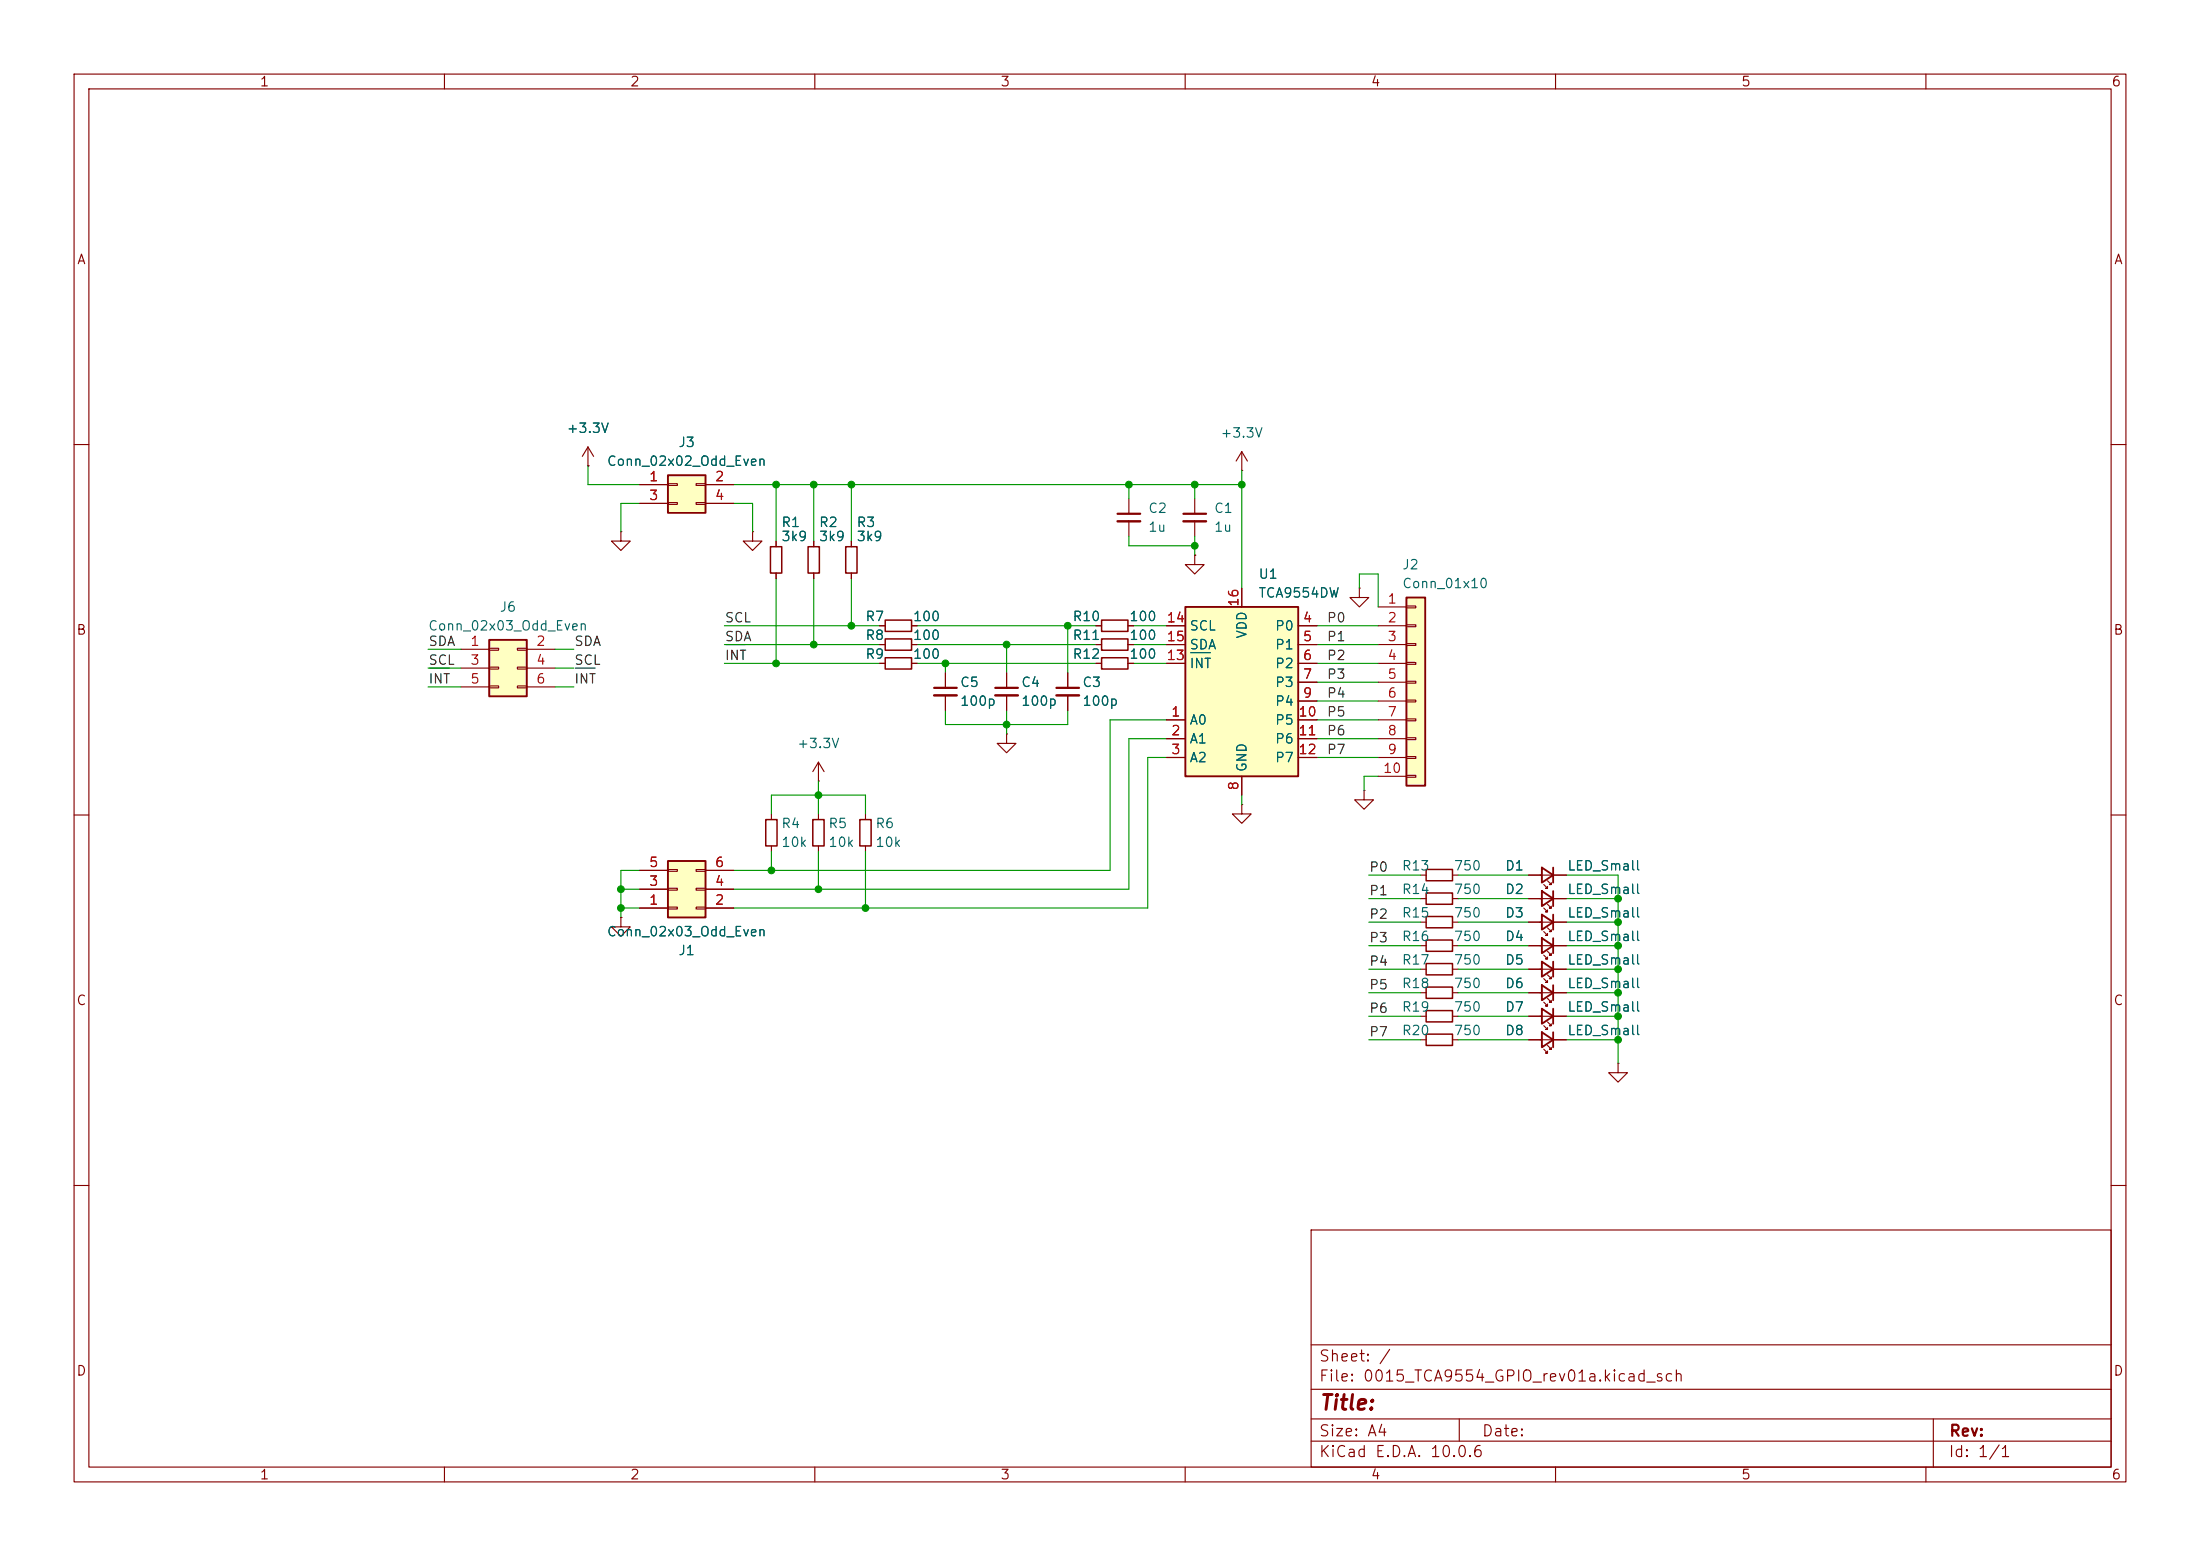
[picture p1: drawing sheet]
<svg xmlns="http://www.w3.org/2000/svg" width="297mm" height="210mm" viewBox="0 0 297 210" stroke-linecap="round" stroke-linejoin="round" font-family="sans-serif">
<g fill="none" stroke="#840000" stroke-width=".15">
<path d="M10 10h277v190h-277zM12 12h273v186h-273zM60 10v2M110 10v2M160 10v2M210 10v2M260 10v2M10 60h2M79.4 62.9h.1M79.4 60.3l-.8 1.3M79.4 60.3l.7 1.3M79.4 60.3v2.6"/>
<path d="M83.8 71.8v1.2h-1.3l1.3 1.3 1.3-1.3h-1.3M83.8 71.8h.1M114.9 73v.8M114.9 77.3v.8M161.3 74.9v1.3h1.3l-1.3 1.3-1.3-1.3h1.3M161.3 74.9h.1M161.3 67.3v2M161.3 70.4v2M167.6 63.5h.1M167.6 61l-.7 1.2M167.6 61l.8 1.2M167.6 61v2.5"/>
<path d="M285 60h2M118.7 84.5h.8M123.1 84.5h.7M135.9 99.1v1.2h1.3l-1.3 1.3-1.3-1.3h1.3M135.9 99.1h.1M135.9 90.8v2M135.9 93.9v2M144.1 90.8v2M144.1 93.9v2M10 110h2M110.5 105.4h.1M110.5 102.9l-.8 1.2"/>
<path d="M110.5 102.9l.8 1.2M110.5 102.9v2.5M116.8 109.9v.7M116.8 114.2v.7M167.6 108.6v1.3h1.3l-1.3 1.2-1.2-1.2h1.2M167.6 108.6h.1M184.1 106.7v1.3h1.3l-1.3 1.2-1.2-1.2h1.2M184.1 106.7h.1M191.8 118.1h.7M196.1 118.1h.7M206.4 118.1h5.1M208.4 119.4l.5 .5h-.2h.2v-.3"/>
<path d="M208.9 118.9l.5 .5h-.2h.2v-.3M285 110h2M191.8 134h.7M191.8 127.6h.7M191.8 121.3h.7M191.8 130.8h.7M191.8 137.2h.7M191.8 124.5h.7M196.1 134h.7M196.1 127.6h.7M196.1 121.3h.7M196.1 130.8h.7"/>
<path d="M196.1 137.2h.7M196.1 124.5h.7M206.4 134h5.1M206.4 127.6h5.1M206.4 121.3h5.1M206.4 130.8h5.1M206.4 137.2h5.1M206.4 124.5h5.1M208.4 135.3l.5 .5h-.2h.2v-.3M208.4 128.9l.5 .5h-.2h.2v-.2M208.4 122.6l.5 .5h-.2h.2v-.3M208.4 125.7l.5 .5h-.2h.2v-.2"/>
<path d="M208.4 132.1l.5 .5h-.2h.2v-.3M208.4 138.4l.5 .5h-.2h.2v-.2M208.9 134.7l.5 .6h-.2h.2v-.3M208.9 128.4l.5 .5h-.2h.2v-.2M208.9 122l.5 .6h-.2h.2v-.3M208.9 125.2l.5 .5h-.2h.2v-.2M208.9 131.6l.5 .5h-.2h.2v-.3M208.9 137.9l.5 .5h-.2h.2v-.2M191.8 140.3h.7M196.1 140.3h.7M206.4 140.3h5.1M208.4 141.6l.5 .5h-.2h.2v-.2"/>
<path d="M208.9 141.1l.5 .5h-.2h.2v-.2M218.4 143.5v1.3h1.3l-1.3 1.3-1.2-1.3h1.2M218.4 143.5h.1M10 160h2M177 166h108v32h-108zM285 160h2M60 198v2M110 198v2M160 198v2M177 194.5h108M177 191.5h108M177 187.5h108"/>
<path d="M177 181.5h108M197 191.5v3M210 198v2M260 198v2M261 191.5v6.5"/>
</g>
<g fill="none" stroke="#840000" stroke-width=".25">
<path d="M208.2 117.1l1.5 1-1.5 1zM209.7 117.1v2M208.2 133l1.5 1-1.5 1zM208.2 126.6l1.5 1-1.5 1.1zM208.2 120.3l1.5 1-1.5 1zM208.2 123.4l1.5 1.1-1.5 1zM208.2 129.8l1.5 1-1.5 1zM208.2 136.1l1.5 1.1-1.5 1zM208.2 139.3l1.5 1-1.5 1.1zM209.7 120.3v2M209.7 123.4v2.1M209.7 126.6v2.1"/>
<path d="M209.7 129.8v2M209.7 133v2M209.7 136.1v2.1M209.7 139.3v2.1"/>
</g>
<path d="M159.8 69.3h3M134.4 92.8h3M142.6 92.8h3.1" fill="none" stroke="#840000" stroke-width=".3"/>
<path d="M159.8 70.4h3M134.4 93.9h3M142.6 93.9h3.1" fill="none" stroke="#840000" stroke-width=".33"/>
<path d="M114.2 73.8h1.5v3.5h-1.5zM119.5 83.7h3.6v1.5h-3.6zM116.1 110.6h1.5v3.6h-1.5zM192.5 117.3h3.6v1.6h-3.6zM192.5 139.6h3.6v1.5h-3.6zM192.5 133.2h3.6v1.5h-3.6zM192.5 130h3.6v1.6h-3.6zM192.5 136.4h3.6v1.5h-3.6zM192.5 120.5h3.6v1.5h-3.6zM192.5 126.9h3.6v1.5h-3.6zM192.5 123.7h3.6v1.5h-3.6z" fill="none" stroke="#840000" stroke-width=".2"/>
<path d="M90.2 116.2h5v7.6h-5z" fill="#ffffc2"/>
<path d="M90.2 116.2h5v7.6h-5z" fill="none" stroke="#840000" stroke-width=".25"/>
<g fill="none" stroke="#840000" stroke-width=".15">
<path d="M118.7 87h.8M123.1 87h.7M86.4 117.5h3.8M90.2 119.9h1.2v.2h-1.2zM90.2 117.3h1.2v.3h-1.2zM94 119.9h1.2v.2h-1.2zM94 117.3h1.2v.3h-1.2zM95.2 117.5h3.9M86.4 122.6h3.8M86.4 120h3.8M90.2 122.4h1.2v.3h-1.2zM94 122.4h1.2v.3h-1.2z"/>
<path d="M95.2 122.6h3.9M95.2 120h3.9"/>
</g>
<path d="M119.5 86.2h3.6v1.6h-3.6z" fill="none" stroke="#840000" stroke-width=".2"/>
<path d="M90.2 64.1h5v5.1h-5z" fill="#ffffc2"/>
<path d="M90.2 64.1h5v5.1h-5z" fill="none" stroke="#840000" stroke-width=".25"/>
<path d="M86.4 65.4h3.8M86.4 67.9h3.8M90.2 65.3h1.2v.2h-1.2zM90.2 67.8h1.2v.3h-1.2zM94 65.3h1.2v.2h-1.2zM94 67.8h1.2v.3h-1.2zM95.2 65.4h3.9M95.2 67.9h3.9M148 84.5h.7M152.3 84.5h.7" fill="none" stroke="#840000" stroke-width=".15"/>
<path d="M148.7 83.7h3.6v1.5h-3.6z" fill="none" stroke="#840000" stroke-width=".2"/>
<path d="M189.9 80.6h2.5v25.4h-2.5z" fill="#ffffc2"/>
<path d="M189.9 80.6h2.5v25.4h-2.5z" fill="none" stroke="#840000" stroke-width=".25"/>
<g fill="none" stroke="#840000" stroke-width=".15">
<path d="M148 87h.7M152.3 87h.7M186.1 81.9h3.8M186.1 84.5h3.8M186.1 87h3.8M186.1 89.5h3.8M186.1 92.1h3.8M186.1 94.6h3.8M186.1 97.2h3.8M186.1 99.7h3.8M189.9 81.8h1.2v.2h-1.2zM189.9 84.3h1.2v.3h-1.2z"/>
<path d="M189.9 86.9h1.2v.2h-1.2zM189.9 89.4h1.2v.3h-1.2zM189.9 91.9h1.2v.3h-1.2zM189.9 94.5h1.2v.2h-1.2zM189.9 97h1.2v.3h-1.2zM189.9 99.6h1.2v.2h-1.2zM186.1 102.2h3.8M186.1 104.8h3.8M189.9 102.1h1.2v.3h-1.2zM189.9 104.6h1.2v.3h-1.2zM83.8 123.8v1.3h1.3l-1.3 1.3-1.3-1.3h1.3M83.8 123.8h.1"/>
</g>
<path d="M148.7 86.2h3.6v1.6h-3.6z" fill="none" stroke="#840000" stroke-width=".2"/>
<path d="M66 86.4h5.1v7.6h-5.1z" fill="#ffffc2"/>
<path d="M66 86.4h5.1v7.6h-5.1z" fill="none" stroke="#840000" stroke-width=".25"/>
<g fill="none" stroke="#840000" stroke-width=".15">
<path d="M101.6 71.8v1.2h1.3l-1.3 1.3-1.3-1.3h1.3M101.6 71.8h.1M104.8 73v.8M104.8 77.3v.8M109.9 73v.8M109.9 77.3v.8M152.4 67.3v2M152.4 70.4v2M62.2 87.6h3.8M62.2 90.2h3.8M62.2 92.7h3.8M66 87.5h1.3v.3h-1.3z"/>
<path d="M66 90h1.3v.3h-1.3zM66 92.6h1.3v.2h-1.3zM69.8 87.5h1.3v.3h-1.3zM69.8 90h1.3v.3h-1.3zM69.8 92.6h1.3v.2h-1.3zM71.1 87.6h3.8M71.1 90.2h3.8M71.1 92.7h3.8M118.7 89.5h.8M123.1 89.5h.7M127.6 90.8v2M127.6 93.9v2"/>
<path d="M148 89.5h.7M152.3 89.5h.7M104.1 109.9v.7M104.1 114.2v.7M110.5 109.9v.7M110.5 114.2v.7"/>
</g>
<path d="M104 73.8h1.5v3.5h-1.5zM109.1 73.8h1.5v3.5h-1.5zM119.5 88.8h3.6v1.5h-3.6zM148.7 88.8h3.6v1.5h-3.6zM103.4 110.6h1.5v3.6h-1.5zM109.7 110.6h1.6v3.6h-1.6z" fill="none" stroke="#840000" stroke-width=".2"/>
<path d="M150.9 69.3h3M126.1 92.8h3.1" fill="none" stroke="#840000" stroke-width=".3"/>
<path d="M150.9 70.4h3M126.1 93.9h3.1" fill="none" stroke="#840000" stroke-width=".33"/>
<path d="M160 81.9h15.3v22.9h-15.3z" fill="#ffffc2"/>
<path d="M160 81.9h15.3v22.9h-15.3z" fill="none" stroke="#840000" stroke-width=".25"/>
<g fill="none" stroke="#840000" stroke-width=".15">
<path d="M79.4 62.9h.1M86.4 65.4h3.8M86.4 67.9h3.8M95.2 65.4h3.9M95.2 67.9h3.9M104.8 73v.8M104.8 77.3v.8M109.9 73v.8M109.9 77.3v.8M114.9 73v.8M114.9 77.3v.8M161.3 74.9h.1"/>
<path d="M167.6 79.4v2.5M183.5 79.4v1.2h1.3l-1.3 1.3-1.3-1.3h1.3M183.5 79.4h.1M118.7 84.5h.8M118.7 87h.8M118.7 89.5h.8M123.1 84.5h.7M123.1 87h.7M123.1 89.5h.7M127.6 90.8v2M127.6 93.9v2M135.9 90.8v2"/>
<path d="M135.9 93.9v2M144.1 90.8v2M144.1 93.9v2M148 84.5h.7M148 87h.7M148 89.5h.7M152.3 84.5h.7M152.3 87h.7M152.3 89.5h.7M157.5 97.2h2.5M157.5 99.7h2.5M157.5 84.5h2.5"/>
<path d="M157.5 87h2.5M157.5 89.5h2.5M175.3 97.2h2.5M175.3 99.7h2.5M175.3 84.5h2.5M175.3 87h2.5M175.3 89.5h2.5M175.3 92.1h2.5M175.3 94.6h2.5M86.4 117.5h3.8M95.2 117.5h3.9M157.5 102.2h2.5"/>
<path d="M167.6 104.8v2.5M175.3 102.2h2.5M206.4 118.1h1.8M209.7 118.1h1.8M83.8 123.8h.1M86.4 122.6h3.8M86.4 120h3.8M95.2 122.6h3.9M95.2 120h3.9M206.4 137.2h1.8M206.4 134h1.8M206.4 130.8h1.8"/>
<path d="M206.4 124.5h1.8M206.4 121.3h1.8M206.4 127.6h1.8M209.7 137.2h1.8M209.7 134h1.8M209.7 130.8h1.8M209.7 124.5h1.8M209.7 121.3h1.8M209.7 127.6h1.8M206.4 140.3h1.8M209.7 140.3h1.8"/>
</g>
<path d="M160.8 88.1h2.6" fill="none" stroke="#006464" stroke-width=".15"/>
<path d="M58 90.2h2.7M77.7 90.2h2.6M98 87h2.7" fill="none" stroke="#0f0f0f" stroke-width=".15"/>
<g fill="none" stroke="#009600" stroke-width=".15">
<path d="M79.4 62.9v2.5h7M86.4 67.9h-2.6v3.9M99.1 65.4h68.5M99.1 67.9h2.5v3.9M104.8 65.4v7.6M104.8 78.1v11.4M109.9 65.4v7.6M109.9 78.1v8.9M114.9 65.4v7.6M114.9 78.1v6.4M152.4 65.4v1.9M152.4 72.4v1.3h8.9"/>
<path d="M161.3 65.4v1.9M161.3 72.4v2.5M167.6 63.5v15.9M183.5 79.4v-1.9h2.6v4.4M57.8 87.6h4.4M57.8 92.7h4.4M57.8 90.2h4.4M74.9 87.6h2.6M74.9 92.7h2.6M74.9 90.2h2.6M97.8 84.5h20.9M97.8 89.5h20.9"/>
<path d="M97.8 87h20.9M123.8 84.5h24.2M123.8 89.5h24.2M123.8 87h24.2M127.6 95.9v1.9h16.5v-1.9M127.6 89.5v1.3M135.9 87v3.8M135.9 95.9v3.2M144.1 84.5v6.3M153 84.5h4.5M153 89.5h4.5M153 87h4.5"/>
<path d="M157.5 97.2h-7.6v20.3h-50.8M157.5 99.7h-5.1v20.3h-53.3M177.8 84.5h8.3M177.8 89.5h8.3M177.8 97.2h8.3M177.8 87h8.3M177.8 94.6h8.3M177.8 99.7h8.3M177.8 92.1h8.3M86.4 117.5h-2.6v6.3M104.1 109.9v-2.6h12.7v2.6M104.1 114.9v2.6"/>
<path d="M110.5 105.4v4.5M110.5 114.9v5.1M116.8 114.9v7.7M157.5 102.2h-2.6v20.4h-55.8M167.6 107.3v1.3M177.8 102.2h8.3M184.8 118.1h7M186.1 104.8h-2v1.9M196.8 118.1h9.6M211.5 118.1h6.9v25.4M83.8 122.6h2.6M83.8 120h2.6"/>
<path d="M184.8 121.3h7M184.8 134h7M184.8 130.8h7M184.8 127.6h7M184.8 137.2h7M184.8 124.5h7M196.8 121.3h9.6M196.8 134h9.6M196.8 130.8h9.6M196.8 127.6h9.6M196.8 137.2h9.6M196.8 124.5h9.6"/>
<path d="M211.5 121.3h6.9M211.5 134h6.9M211.5 130.8h6.9M211.5 127.6h6.9M211.5 137.2h6.9M211.5 124.5h6.9M184.8 140.3h7M196.8 140.3h9.6M211.5 140.3h6.9"/>
</g>
<g fill="#009600" stroke="#009600" stroke-width=".14">
<circle cx="109.9" cy="65.4" r=".46"/>
<circle cx="114.9" cy="65.4" r=".46"/>
<circle cx="104.8" cy="65.4" r=".46"/>
<circle cx="152.4" cy="65.4" r=".46"/>
<circle cx="161.3" cy="65.4" r=".46"/>
<circle cx="167.6" cy="65.4" r=".46"/>
<circle cx="161.3" cy="73.7" r=".46"/>
<circle cx="127.6" cy="89.5" r=".46"/>
<circle cx="109.9" cy="87" r=".46"/>
<circle cx="104.8" cy="89.5" r=".46"/>
<circle cx="114.9" cy="84.5" r=".46"/>
<circle cx="135.9" cy="87" r=".46"/>
<circle cx="135.9" cy="97.8" r=".46"/>
<circle cx="144.1" cy="84.5" r=".46"/>
<circle cx="218.4" cy="130.8" r=".46"/>
<circle cx="218.4" cy="127.6" r=".46"/>
<circle cx="218.4" cy="140.3" r=".46"/>
<circle cx="218.4" cy="121.3" r=".46"/>
<circle cx="218.4" cy="124.5" r=".46"/>
<circle cx="218.4" cy="137.2" r=".46"/>
<circle cx="218.4" cy="134" r=".46"/>
<circle cx="104.1" cy="117.5" r=".46"/>
<circle cx="83.8" cy="122.6" r=".46"/>
<circle cx="116.8" cy="122.6" r=".46"/>
<circle cx="110.5" cy="120" r=".46"/>
<circle cx="110.5" cy="107.3" r=".46"/>
<circle cx="83.8" cy="120" r=".46"/>
</g>
<text font-size="2" fill="#840000" x="178" y="190.8">Title:</text>
<g font-size="1.5" fill="#840000">
<text x="178" y="184.1">Sheet: /</text>
<text x="178" y="186.8">File: 0015_TCA9554_GPIO_rev01a.kicad_sch</text>
<text x="178" y="197">KiCad E.D.A. 10.0.6</text>
<text x="178" y="194.2">Size: A4</text>
<text x="200" y="194.2">Date:</text>
<text x="263" y="197">Id: 1/1</text>
<text x="263" y="194.2">Rev:</text>
</g>
<g font-size="1.3" fill="#840000">
<text x="35" y="12">1</text>
<text x="85" y="12">2</text>
<text x="135" y="12">3</text>
<text x="185" y="12">4</text>
<text x="235" y="12">5</text>
<text x="285" y="12">6</text>
<text x="10.3" y="36">A</text>
<text x="285.3" y="36">A</text>
<text x="10.2" y="86">B</text>
<text x="285.2" y="86">B</text>
<text x="10.2" y="136">C</text>
<text x="285.2" y="136">C</text>
<text x="10.2" y="186">D</text>
<text x="285.2" y="186">D</text>
<text x="35" y="200">1</text>
<text x="85" y="200">2</text>
<text x="135" y="200">3</text>
<text x="185" y="200">4</text>
<text x="235" y="200">5</text>
<text x="285" y="200">6</text>
</g>
<g font-size="1.3" fill="#006464">
<text x="76.4" y="58.7">+3.3V</text>
<text x="164.7" y="59.4">+3.3V</text>
<text x="81.8" y="63.2">Conn_02x02_Odd_Even</text>
<text x="91.5" y="60.7">J3</text>
<text x="105.4" y="71.4">R1</text>
<text x="110.5" y="71.4">R2</text>
<text x="115.6" y="71.4">R3</text>
<text x="154.9" y="69.5">C2</text>
<text x="163.8" y="69.5">C1</text>
<text x="105.4" y="73.4">3k9</text>
<text x="110.5" y="73.4">3k9</text>
<text x="115.6" y="73.4">3k9</text>
<text x="154.9" y="72.1">1u</text>
<text x="163.8" y="72.1">1u</text>
<text x="189.2" y="77.2">J2</text>
<text x="67.4" y="82.9">J6</text>
<text x="169.8" y="78.4">U1</text>
<text x="169.8" y="81">TCA9554DW</text>
<text x="189.2" y="79.7">Conn_01x10</text>
<text x="57.7" y="85.4">Conn_02x03_Odd_Even</text>
<text x="116.7" y="84.1">R7</text>
<text x="116.7" y="86.7">R8</text>
<text x="116.7" y="89.2">R9</text>
<text x="123.2" y="84.1">100</text>
<text x="123.2" y="86.7">100</text>
<text x="123.2" y="89.2">100</text>
<text x="144.7" y="84.1">R10</text>
<text x="144.7" y="86.7">R11</text>
<text x="144.7" y="89.2">R12</text>
<text x="152.4" y="84.1">100</text>
<text x="152.4" y="86.7">100</text>
<text x="152.4" y="89.2">100</text>
<text x="160.5" y="85.4">SCL</text>
<text x="160.5" y="88">SDA</text>
<text x="168.6" y="86.3" transform="rotate(-90 168.6 86.3)">VDD</text>
<text x="172" y="85.4">P0</text>
<text x="172" y="88">P1</text>
<text x="129.5" y="93">C5</text>
<text x="129.5" y="95.6">100p</text>
<text x="137.8" y="93">C4</text>
<text x="137.8" y="95.6">100p</text>
<text x="146" y="93">C3</text>
<text x="146" y="95.6">100p</text>
<text x="160.5" y="90.5">INT</text>
<text x="172" y="90.5">P2</text>
<text x="172" y="93">P3</text>
<text x="172" y="95.6">P4</text>
<text x="107.5" y="101.3">+3.3V</text>
<text x="160.5" y="98.1">A0</text>
<text x="160.5" y="100.7">A1</text>
<text x="172" y="98.1">P5</text>
<text x="172" y="100.7">P6</text>
<text x="160.5" y="103.2">A2</text>
<text x="168.6" y="104.3" transform="rotate(-90 168.6 104.3)">GND</text>
<text x="172" y="103.2">P7</text>
<text x="105.4" y="112.1">R4</text>
<text x="111.7" y="112.1">R5</text>
<text x="118.1" y="112.1">R6</text>
<text x="105.4" y="114.6">10k</text>
<text x="111.7" y="114.6">10k</text>
<text x="118.1" y="114.6">10k</text>
<text x="189.2" y="117.8">R13</text>
<text x="196.2" y="117.8">750</text>
<text x="203.1" y="117.8">D1</text>
<text x="211.5" y="117.8">LED_Small</text>
<text x="189.2" y="121">R14</text>
<text x="189.2" y="124.2">R15</text>
<text x="196.2" y="121">750</text>
<text x="196.2" y="124.2">750</text>
<text x="203.1" y="121">D2</text>
<text x="203.1" y="124.2">D3</text>
<text x="211.5" y="121">LED_Small</text>
<text x="211.5" y="124.2">LED_Small</text>
<text x="81.8" y="126.7">Conn_02x03_Odd_Even</text>
<text x="91.5" y="129.2">J1</text>
<text x="189.2" y="130.5">R17</text>
<text x="189.2" y="127.3">R16</text>
<text x="196.2" y="130.5">750</text>
<text x="196.2" y="127.3">750</text>
<text x="203.1" y="127.3">D4</text>
<text x="203.1" y="130.5">D5</text>
<text x="211.5" y="127.3">LED_Small</text>
<text x="211.5" y="130.5">LED_Small</text>
<text x="189.2" y="133.7">R18</text>
<text x="189.2" y="136.9">R19</text>
<text x="196.2" y="133.7">750</text>
<text x="196.2" y="136.9">750</text>
<text x="203.1" y="133.7">D6</text>
<text x="203.1" y="136.9">D7</text>
<text x="211.5" y="133.7">LED_Small</text>
<text x="211.5" y="136.9">LED_Small</text>
<text x="189.2" y="140">R20</text>
<text x="196.2" y="140">750</text>
<text x="203.1" y="140">D8</text>
<text x="211.5" y="140">LED_Small</text>
</g>
<g font-size="1.3" fill="#a90000">
<text x="87.5" y="65.3">1</text>
<text x="96.4" y="65.3">2</text>
<text x="87.5" y="67.8">3</text>
<text x="96.4" y="67.8">4</text>
<text x="167.5" y="82" transform="rotate(-90 167.5 82)">16</text>
<text x="187.2" y="81.8">1</text>
<text x="63.4" y="87.5">1</text>
<text x="72.3" y="87.5">2</text>
<text x="157.4" y="89.4">13</text>
<text x="157.4" y="84.3">14</text>
<text x="157.4" y="86.9">15</text>
<text x="175.8" y="84.3">4</text>
<text x="175.8" y="86.9">5</text>
<text x="175.8" y="89.4">6</text>
<text x="187.2" y="84.3">2</text>
<text x="187.2" y="86.9">3</text>
<text x="187.2" y="89.4">4</text>
<text x="63.4" y="90">3</text>
<text x="63.4" y="92.6">5</text>
<text x="72.3" y="90">4</text>
<text x="72.3" y="92.6">6</text>
<text x="175.8" y="91.9">7</text>
<text x="175.8" y="94.5">9</text>
<text x="187.2" y="91.9">5</text>
<text x="187.2" y="94.5">6</text>
<text x="158" y="97">1</text>
<text x="158" y="99.6">2</text>
<text x="175.2" y="97">10</text>
<text x="175.2" y="99.6">11</text>
<text x="187.2" y="97">7</text>
<text x="187.2" y="99.6">8</text>
<text x="158" y="102.1">3</text>
<text x="167.5" y="106.8" transform="rotate(-90 167.5 106.8)">8</text>
<text x="175.2" y="102.1">12</text>
<text x="186.6" y="104.6">10</text>
<text x="187.2" y="102.1">9</text>
<text x="87.5" y="119.9">3</text>
<text x="87.5" y="117.3">5</text>
<text x="96.4" y="119.9">4</text>
<text x="96.4" y="117.3">6</text>
<text x="87.5" y="122.4">1</text>
<text x="96.4" y="122.4">2</text>
</g>
<g font-size="1.3" fill="#0f0f0f">
<text x="57.8" y="87.5">SDA</text>
<text x="77.4" y="87.5">SDA</text>
<text x="97.8" y="89.4">INT</text>
<text x="97.8" y="86.9">SDA</text>
<text x="97.8" y="84.3">SCL</text>
<text x="179" y="84.3">P0</text>
<text x="179" y="86.9">P1</text>
<text x="179" y="89.4">P2</text>
<text x="57.8" y="92.6">INT</text>
<text x="57.8" y="90">SCL</text>
<text x="77.4" y="92.6">INT</text>
<text x="77.4" y="90">SCL</text>
<text x="179" y="91.9">P3</text>
<text x="179" y="94.5">P4</text>
<text x="179" y="97">P5</text>
<text x="179" y="99.6">P6</text>
<text x="179" y="102.1">P7</text>
<text x="184.8" y="118">P0</text>
<text x="184.8" y="121.2">P1</text>
<text x="184.8" y="124.3">P2</text>
<text x="184.8" y="127.5">P3</text>
<text x="184.8" y="130.7">P4</text>
<text x="184.8" y="133.9">P5</text>
<text x="184.8" y="137">P6</text>
<text x="184.8" y="140.2">P7</text>
</g>
</svg>
